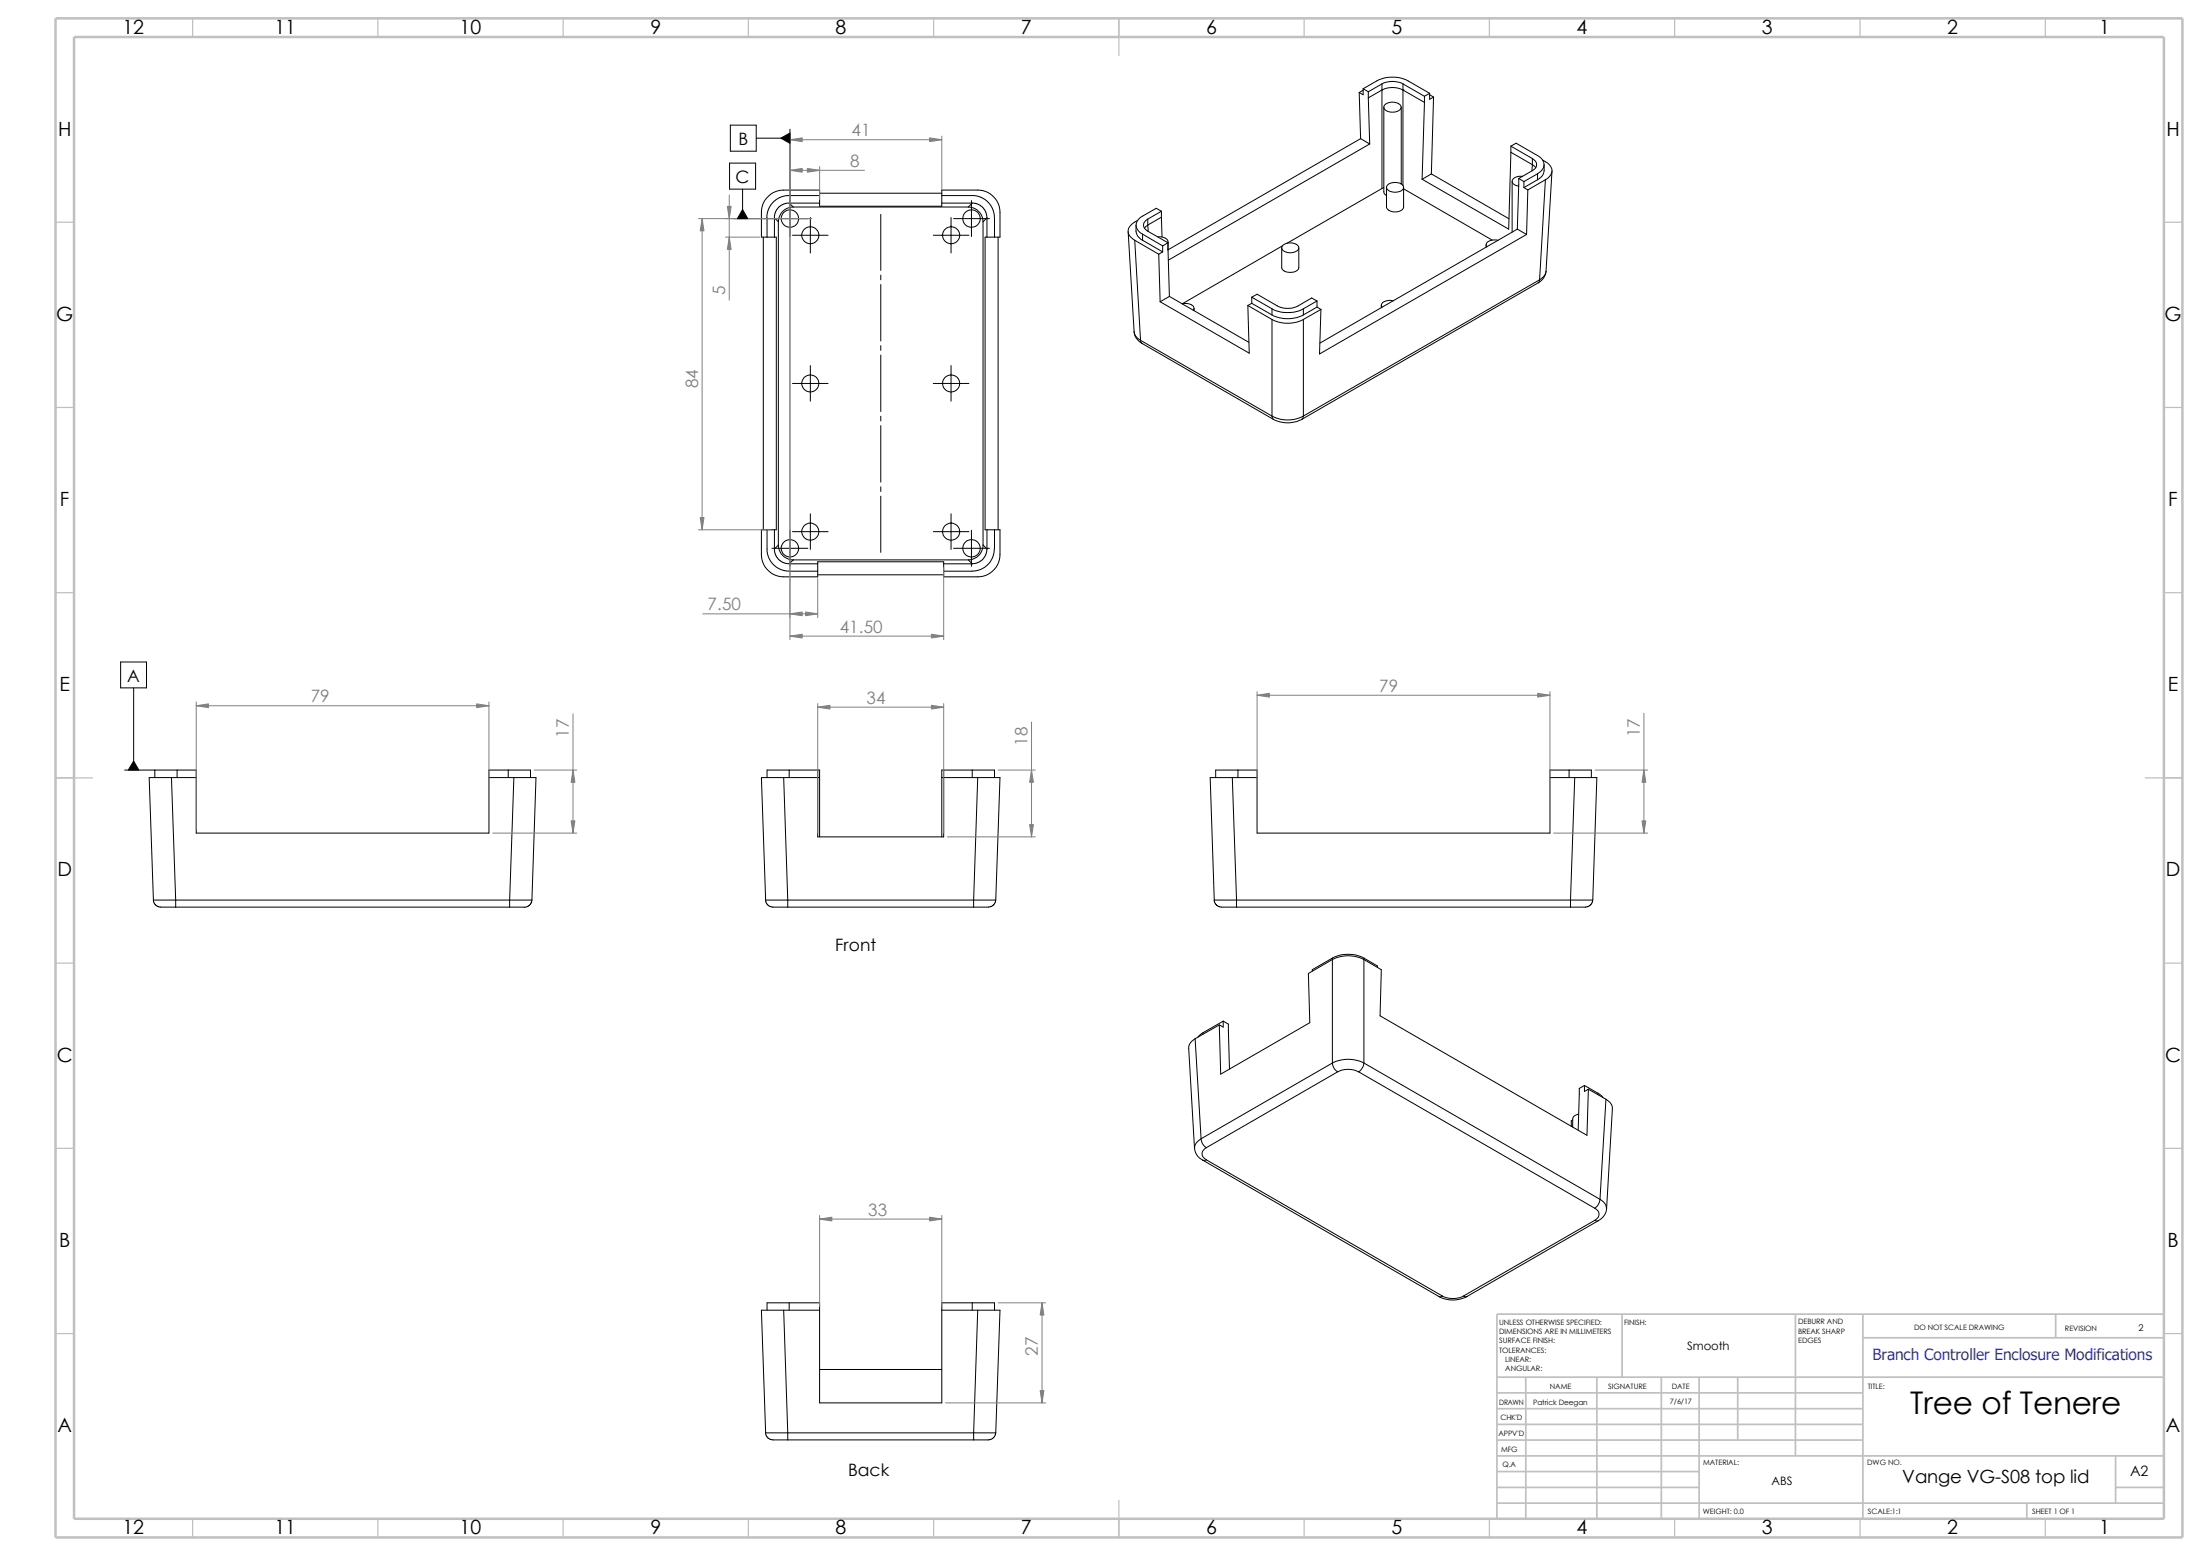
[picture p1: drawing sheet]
<svg xmlns="http://www.w3.org/2000/svg" width="594mm" height="420mm" viewBox="0 0 594 420" stroke-linecap="round" stroke-linejoin="round" font-family="sans-serif">
<g fill="none" stroke="#c0c0c0" stroke-width=".34">
<path d="M52 5v5M102 5v5M152 5v5M202 5v5M252 5v5M302 5v10M352 5v5M402 5v5M452 5v5M502 5v5M552 5v5M15 60h5"/>
<path d="M584 60h5M15 110h5M584 110h5M15 160h5M584 160h5M15 210h10M579 210h10M15 260h5M584 260h5M15 310h5M584 310h5M15 360h5"/>
<path d="M584 360h5M52 410v5M102 410v5M152 410v5M202 410v5M252 410v5M302 405v10M352 410v5M402 410v5M452 410v5M502 410v5M552 410v5"/>
</g>
<g fill="none" stroke="#c0c0c0" stroke-width=".47">
<path d="M437.8 354.7v17M484.5 354.7v38.3M502.8 354.7v55.3M554.8 354.7v6.4M584 354.7h-180v55.3M404 371.7h180M404 376h98.8M411.8 371.7v38.3M431 371.7v38.3M448.4 371.7v38.3M458.6 371.7v38.3M469 371.7v17"/>
<path d="M502.8 361.1h81.2M404 388.7h98.8M404 384.5h98.8M404 380.2h98.8M404 397.2h54.6M404 393h180M570.9 393v12.7M404 405.7h180M404 401.5h54.6M547 405.7v4.3M570.9 401.5h13.1"/>
</g>
<path d="M15 5h574v410h-574zM20 10h564v400h-564z" fill="none" stroke="#c0c0c0" stroke-width=".68" stroke-linecap="butt"/>
<g fill="none" stroke="#000" stroke-width=".27">
<path d="M197.1 33.8h7v7h-7zM204.1 37.3h9.1M213.2 34.9v28.9M366.8 25l.4 12.4M367.2 37.4l2.5 1.5M367.2 37.4l-52 30M367.9 24l3.7-2.2a9.3 9.3 0 0 1 8.4 0l5.8 3.4M367.9 24l1.4 .8M367.9 24v1.6l-1.1-.6M367.9 24.3l-1.1 .7M369.3 26.4l.4 12.5M369.3 24.8v1.6"/>
<path d="M369.7 38.9l-54.4 31.3M373 22.6a6.3 6.3 0 0 1 5.6 0M373 24.3a6.3 6.3 0 0 1 5.6 0M373 24.3l-3.7 2.1M373 24.3h.1M373 22.6v28.3M373 22.6l-3.7 2.2M373.5 28.9v22.9l.1 .5 .6 .5M373.6 28.4a3 3 0 0 1 4.5 .3 1.59 1.59 0 0 1-1.8 1.6 2.2 2.2 0 0 1-2.8-1.4zM378.2 28.9v20.8M378.6 24.3h.1M378.6 22.6v27.4"/>
<path d="M378.6 24.3l5.8 3.3M378.6 22.6l5.8 3.4M384.4 27.6l-.6 20.8M384.4 26v1.6M385.8 25.2l-1.4 .8M385.8 25.2v1.6l1.1-.6M385.8 25.6l1.1 .6M386.9 26.2l-.6 20.7M407.8 39.5l1.4-.8 5.8 3.3a2.6 2.6 0 0 1 1.7 2.5 2.6 2.6 0 0 1-1.7 2.4M407.8 39.5l5.8 3.3M407.8 39.5v1.6M196.9 44h7v7.1h-7z"/>
<path d="M198 59h20M200.4 51.1v7.9M207 53.3l1.7-1.3 2.1-.6 10.4-.1v4.4h33v-4.4h9.7a6 6 0 0 1 6 6v6.7h-4v79h4v6.7a6 6 0 0 1-6 6h-9.2v-4.1h-34v4.1h-9.2a6 6 0 0 1-6-6v-6.7h4v-79h-4v-7.4l.4-1.4zM209 58.8v5.2M209 58.8l1.1 1.1M210.1 59.9v87.2M213 54.8l-1.6 .3-1.5 1.1-.7 1.2-.2 1.4M213 54.8h8.2M213 54.8l1.1 1.1M214.1 55.9a4 4 0 0 0-4 4M214.1 55.9h47.2M218.7 58.7v9.6"/>
<path d="M221.2 52.8h-8.9l-1.4 .3-1.5 .8-1.5 1.6-.8 1.9-.1 6.6M221.2 52.2h33M237.7 57.9v15.1M254.2 52.8h8.8l1.5 .3 1.4 .8 1.5 1.6 .8 1.9 .2 6.6M254.2 54.8h8.2M256.7 58.7v9.6M257.3 59h9.7M261.3 55.9a4 4 0 0 1 4 4M262.2 54.1v9.7M262.4 54.8l1.3 .2 1.3 .8 1 1.4 .4 1.6M262.4 54.8l-1.1 1.1M265.3 59.9v87.2"/>
<path d="M266.4 58.8v5.2M266.4 58.8l-1.1 1.1M307 59.5a3.4 3.4 0 0 0-2.5 3.5l.5 .8 1.2 1.1M309.8 59.1a1.73 1.73 0 0 0-1.2 1.7 1.73 1.73 0 0 0 1.2 1.6l5.4 3.1-1.4 .9M309.8 59.1v1.7M313.4 57l-1.4-.8-3.6 2.1a2.57 2.57 0 0 0-1.8 2.5 2.57 2.57 0 0 0 1.8 2.4M313.4 57l-3.6 2.1M313.4 58.6l-3.6 2.1M313.4 57v1.6M313.4 58.6l.2 5.4M373 50.9l-25.7 14.8M373.5 50.6l-.5 .3"/>
<path d="M374.2 50.6v5.3a2.75 2.75 0 0 0 4.6 .2v-5.5M374.4 50a3 3 0 0 1 4.4 .3 1.54 1.54 0 0 1-1.9 1.6 2.34 2.34 0 0 1-2.7-1.3zM378.8 51l23.9 13.8M386.3 46.9l-2.5 1.5M386.3 46.9l20.9 12.2M407.8 41.1l5.8 3.4M407.8 41.1l-.6 20.7-23.4-13.4M408.1 48.9v13.8M409.9 48.2l-.4 13.6M409.9 48.2l1.4 .8M410.9 47.6a2.2 2.2 0 0 0-2.8 1.3l.4 .8 1.4 .6M411.3 49v1.6"/>
<path d="M411.3 50.6l1 .7M412.3 51.3l-.3 12M413.6 42.8a1.73 1.73 0 0 1 1.1 1.6 1.73 1.73 0 0 1-1.1 1.7l-3.7 2.1M413.6 44.5l.8 .7M413.6 44.5l-.2 1.6M413.6 44.5h.1M413.6 42.8v1.7M415 46.9l-3.7 2.1M415 46.9v1.6M415 48.5l-3.7 2.1M416.3 43.2a3.5 3.5 0 0 1 2.5 3.1l-.5 1.2-1.2 1M416.7 44.5a3.4 3.4 0 0 1-1.7 4"/>
<path d="M417.1 48.5l-1.6 27M417.1 48.5l-4.8 2.8M418.8 46.2l-1.6 27M206 64v79M213.9 63.5h9.6M237.7 74.3v1.2M237.7 76.8v15.2M251.9 63.5h9.6M269.4 64v79M304.5 62.5l1.6 27M306.2 64.9l1.6 27M306.2 64.9l6.5 3.7"/>
<path d="M306.6 60.7a3.5 3.5 0 0 0 1.8 4.2M308.4 63.2l5.4 3.2M308.4 63.2v1.7M308.4 64.9l5.4 3.1M309.8 60.8l-.9 .8M309.8 60.8l.1 1.6M312.4 63.9a2.2 2.2 0 0 1 2.8 1.4v.2M312.7 68.6l.4 12.8M313.8 68l-1.1 .6M313.8 66.4v1.6M315.2 65.3v2.2M315.2 67.2l.4 12.8"/>
<path d="M345.9 66.9v5.3a2.04 2.04 0 0 0 2.3 1.3l1.3-.2 1-.8v-5.6M346.1 66.4l-27 15.6M346.3 66.2a3 3 0 0 1 4.2 .4 1.54 1.54 0 0 1-1.8 1.6 2.35 2.35 0 0 1-2.8-1.3zM401.1 66.1v.6M404.3 64.9a2.5 2.5 0 0 0-3.2 1.2l.2 .5M409.5 61.8l2.5 1.5M409.5 61.8l-53.3 30.8M412 63.3l-55.9 32.2 .4-12M415.1 76.4l-63.8 36.8M415.5 75.5l-.4 .9M415.5 75.5l-63.8 36.8M417.2 73.2a4 4 0 0 1-2.1 3.2"/>
<path d="M417.2 73.2l-.4 1.2-1.3 1.1M218.7 98.7v9.6M237.7 93.3v1.3M237.7 95.8v15.3M256.7 98.7v9.6M306.1 89.5a3.9 3.9 0 0 0 2.1 3.2M306.1 89.5l.4 1.3 1.3 1.1M307.8 91.9l.4 .8M307.8 91.9l35.5 20.4M308.2 92.7l35.5 20.5M313.1 81.4l24 13.9-.3-12.8M315.6 80l-2.5 1.4"/>
<path d="M315.6 80l21.5 12.4M319 82a2.48 2.48 0 0 1 3.2 1.2l-.2 .5M322.2 83.2v.7M336.8 82.5l6.5 3.7M337.8 80.2l1.5-.8 5.4 3.2a6 6 0 0 0 5.7 0l3.6-2.2 1.4 .8M337.8 81.9l-1 .6M337.8 81.9l5.5 3.1M337.8 80.2l5.5 3.2M337.8 80.2v1.7M343.3 85a9.3 9.3 0 0 0 8.4 0M343.3 86.2a9.3 9.3 0 0 0 8.4 0M343.3 83.4a9.3 9.3 0 0 0 8.4 0"/>
<path d="M343.3 83.4v1.6M343.3 86.2v26.1M351.7 83.4v1.6M351.7 86.2v26.1M355.4 82.9l-3.7 2.1M355.4 82.9l1.1 .6M355.4 81.2l-3.7 2.2M355.4 81.2v1.7M356.5 83.5l-4.8 2.7M372.8 82.4v.7M376 81.2a2.9 2.9 0 0 0-3.2 1l.2 .7M213.9 103.5h9.6"/>
<path d="M237.7 112.4v1.2M237.7 114.9v15.2M251.9 103.5h9.6M343.3 112.3l.4 .9M343.3 112.3a9 9 0 0 0 8.4 0M343.7 113.2a8.3 8.3 0 0 0 7.6 0M351.7 112.3l-.4 .9M218.7 138.7v9.6M237.7 131.4v1.3M237.7 133.9v15.2M256.7 138.7v9.6M207 143l.1 6.6 .8 1.8 1.3 1.5 1.7 .9 1.4 .3 8.4 .1"/>
<path d="M208.3 148h9.7M209 148.2l.3 1.6 1.1 1.4 1.2 .7 1.4 .2M209 143v5.2M210.1 147.1a4 4 0 0 0 4 4M210.1 147.1l-1.1 1.1M213.2 143.1v9.8M213.9 143.5h9.6M214.1 151.1l-1.1 1.1h7.7M214.1 151.1h47.2M220.7 155.2h34M251.9 143.5h9.6M254.7 152.2h7.7"/>
<path d="M257.3 148h9.7M261.3 151.1l1.1 1.1M262.2 143.1v9.8M265.3 147.1a4 4 0 0 1-4 4M265.3 147.1l1.1 1.1M266.4 148.2l-.4 1.6-.9 1.3-1.2 .8-1.5 .3M266.4 143v5.2M268.4 148.2l-.4 2.1-.7 1.3-1.2 1.3-1.6 .9-2.1 .4h-7.7M268.4 143v5.2M32.6 178.7h6.9v7h-6.9zM36.1 185.7v22.2M33.7 207.9h19.3v17h79v-17h11.2v2"/>
<path d="M41.8 207.9v2M46.3 209.9l1.1 35M47.8 207.9v2M53 209.9h-12.7l1.1 33.1h102.2M132 209.9h12.7l-1.1 33.1M137.2 207.9v2M138.7 209.9l-1.2 35M207 209.9v-2h14.2v18M211.5 209.9l1.1 35M213 207.9v2M220.7 207.9v18h34v-18M221.2 209.9h-15.7l1.1 33.1h62.1"/>
<path d="M254.2 209.9h15.7l-1.2 33.1M262.4 207.9v2M263.9 209.9l-1.1 35M268.4 209.9v-2h-14.2v18M328.1 209.9v-2h11.2v17h79v-17h11.2v2M332.6 209.9l1.1 35M334.1 207.9v2M339.3 209.9h-12.7l1.1 33.1M418.3 209.9h12.7l-1.1 33.1h-102.2M423.5 207.9v2M425 209.9l-1.2 35M41.4 242.9l.1 .6 .5 .8 1.4 .6h98.1"/>
<path d="M143.6 243l-.3 .8-.6 .7-1.2 .4M206.6 242.9l.1 .6 .6 .8 1.3 .6h58.2l1.2-.5 .5-.7 .2-.7M359.6 258.6a9.4 9.4 0 0 1 8.5 0M359.6 258.6v28.3M359.6 258.6l-5.4 3.1v.4M368.1 258.6v28.3M368.1 258.6l3.6 2.1v.4M429.8 242.9l-.1 .6-.5 .8-.7 .4-.6 .2h-98.3l-.6-.2-.8-.5-.4-.7-.1-.5M324.7 278.8l-1.4 1.2M324.7 278.8v.3M329.1 276.6l.3 13.3 24.1-13.8-.4-13.3 6.5-3.8a9.4 9.4 0 0 1 8.5 0l4.7 2.7-.4 12.5 55.9 32.3 .4-12.5M329.1 276.6l-6.6 3.8"/>
<path d="M330.1 275.6v1.6l-1-.6M330.1 275.6l1.4 .8 .3 12.1M330.1 275.6l-5.4 3.2M322.5 280.4l-1.2 1-.5 1.2 1.6 27.4M322.5 280.4l1.6 27M359.6 286.9a9.4 9.4 0 0 1 8.5 0M359.6 286.9l.4 1.4 1 1M359.6 286.9l-35.5 20.5M361 289.3a6.2 6.2 0 0 1 5.6 0M361 289.3l-35.5 20.5M366.6 289.3l63.8 36.8M368.1 286.9l-.3 1.1-.6 .9-.6 .4"/>
<path d="M368.1 286.9l63.7 36.8M427.6 293l-1.4 .8-.3 11.3M427.6 293v1.6l1.1-.6M427.6 293l3.7 2.1M428.7 294l4.7 2.7M431.3 295.1l1.3 1.1M431.3 295.1v.4M433.4 296.7l1.2 1 .5 1.3-1.5 27.3M433.4 296.7l-1.6 27M322.4 310a3.8 3.8 0 0 0 2.2 3.1M324.1 307.4l-.5 .4a2.54 2.54 0 0 0-1.2 2.2M324.1 307.4l.5 1.4 .9 1"/>
<path d="M324.6 313.1l63.7 36.8M325.5 313.1h-.9M325.5 309.8a1.73 1.73 0 0 0-1.1 1.6 1.73 1.73 0 0 0 1.1 1.7M325.5 313.1l63.8 36.7M424.4 304l-.2 .1M424.4 302.3l-.3 .2v1.5M426 300.7l-.9 .4-.6 .7-.1 2.4M430.4 329.4l1 .1M430.4 326.1a1.73 1.73 0 0 1 1.1 1.7 1.73 1.73 0 0 1-1.1 1.6M430.4 329.4l-35.5 20.4M431.4 329.5l-35.5 20.4M431.8 323.7l1.3 1.2 .5 1.4"/>
<path d="M431.8 323.7l-.4 1.4-1 1M433.5 326.3a3.9 3.9 0 0 1-2.1 3.2M207 353.7v-2h14.2v27h33v-27h14.2v2M211.5 353.7l1.1 35M213 351.7v2M221.2 353.7h-15.7l1.1 33.1M254.2 353.7h15.7l-1.2 33.1h-62.1M262.4 351.7v2M263.9 353.7l-1.1 35M388.3 349.9a8 8 0 0 0 7.6 0M389.3 349.8l-.6 .3-.4-.2M389.3 349.8a6.2 6.2 0 0 0 5.6 0"/>
<path d="M394.9 349.8l.6 .3 .4-.2M221.2 369.7h33M268.7 386.7l-.1 .7-.4 .6-.8 .5-.7 .2h-58.2l-.6-.2-.8-.5-.4-.6-.1-.6"/>
<circle cx="213.2" cy="59" r="2.35"/>
<circle cx="262.2" cy="59" r="2.36"/>
<circle cx="218.7" cy="63.5" r="2.29"/>
<circle cx="256.7" cy="63.5" r="2.3"/>
<circle cx="218.7" cy="103.5" r="2.29"/>
<circle cx="256.7" cy="103.5" r="2.3"/>
<circle cx="213.2" cy="148" r="2.34"/>
<circle cx="218.7" cy="143.5" r="2.3"/>
<circle cx="256.7" cy="143.5" r="2.32"/>
<circle cx="262.2" cy="148" r="2.34"/>
</g>
<g fill="none" stroke="#808080" stroke-width=".27">
<path d="M213.2 37.7h41M213.2 36.7v136M254.2 36.7v14.4M188.5 59h30.5M189.5 59v84M196.8 52.7v28.3M213.2 46h20.1M221.2 45v8.8M195.8 64h9.2M188.5 143h19.5M220.7 156.2v10.5M254.7 153.2v19.5"/>
<path d="M189.7 165.7h31M213.2 171.7h41.5M53 189.5v34.4M53 190.5h79M132 189.5v34.4M154.6 192.7v32.2M220.7 189.9v35M220.7 190.9h34M254.7 189.9v35M278.4 194.9v31M339.3 186.7v37.2M339.3 187.7h79"/>
<path d="M418.3 186.7v37.2M443.7 192.5v32.4M144.1 207.9h11.6M269.4 207.9h10M430.5 207.9h14.2M133 224.9h22.7M255.7 225.9h23.7M419.3 224.9h25.4M221.2 328.1v24.6M221.2 329.1h33M254.2 328.1v24.6M269.4 351.7h12.8"/>
<path d="M281.2 351.7v27M255.2 378.7h27"/>
</g>
<g fill="#808080" stroke="#808080" stroke-width=".27">
<path d="M128.7 190l3.3 .5-3.3 .5z"/>
<path d="M53 190.5l3.3-.5v1z"/>
<path d="M154.1 221.6h1.1l-.6 3.3z"/>
<path d="M154.6 207.9l.6 3.3h-1.1z"/>
<path d="M221.2 329.1l3.3-.6v1.1z"/>
<path d="M250.9 328.5l3.3 .6-3.3 .5z"/>
<path d="M280.7 375.4h1l-.5 3.3z"/>
<path d="M281.2 351.7l.5 3.3h-1z"/>
<path d="M415 187.2l3.3 .5-3.3 .5z"/>
<path d="M339.3 187.7l3.3-.5v1z"/>
<path d="M443.1 221.6h1.1l-.5 3.3z"/>
<path d="M443.7 207.9l.5 3.3h-1.1z"/>
<path d="M189.5 59l.5 3.3h-1z"/>
<path d="M189 139.7h1l-.5 3.3z"/>
<path d="M213.2 37.7l3.3-.5v1z"/>
<path d="M250.9 37.2l3.3 .5-3.3 .5z"/>
<path d="M196.3 55.7h1l-.5 3.3z"/>
<path d="M196.8 64l.5 3.3h-1z"/>
<path d="M213.2 165.7l3.3-.5v1z"/>
<path d="M217.4 165.2l3.3 .5-3.3 .5z"/>
<path d="M213.2 46l3.3-.5v1z"/>
<path d="M217.9 45.5l3.3 .5-3.3 .5z"/>
<path d="M251.4 171.2l3.3 .5-3.3 .5z"/>
<path d="M213.2 171.7l3.3-.5v1z"/>
<path d="M251.4 190.4l3.3 .5-3.3 .5z"/>
<path d="M220.7 190.9l3.3-.5v1z"/>
<path d="M277.9 222.6h1l-.5 3.3z"/>
<path d="M278.4 207.9l.5 3.3h-1z"/>
</g>
<path d="M210.7 37.3l2.5-1.4v2.8zM200.4 56.6l1.4 2.4h-2.8zM36.1 205.4l1.4 2.5h-2.9z" fill="#000" stroke="#000" stroke-width=".27"/>
<text font-size="8.4" x="515.5" y="381.7">Tree of Tenere</text>
<g font-size="5.3">
<text x="33" y="9.1">12</text>
<text x="74" y="9.1">11</text>
<text x="124" y="9.1">10</text>
<text x="175.5" y="9.1">9</text>
<text x="225.5" y="9.1">8</text>
<text x="275.5" y="9.1">7</text>
<text x="325.5" y="9.1">6</text>
<text x="375.5" y="9.1">5</text>
<text x="425.5" y="9.1">4</text>
<text x="475.5" y="9.1">3</text>
<text x="525.5" y="9.1">2</text>
<text x="566.5" y="9.1">1</text>
<text x="15.7" y="36.6">H</text>
<text x="584.7" y="36.6">H</text>
<text x="15.2" y="86.6">G</text>
<text x="584.2" y="86.6">G</text>
<text x="16.2" y="136.6">F</text>
<text x="585.2" y="136.6">F</text>
<text x="16" y="186.6">E</text>
<text x="585.1" y="186.6">E</text>
<text x="15.5" y="236.6">D</text>
<text x="584.5" y="236.6">D</text>
<text x="15.3" y="286.6">C</text>
<text x="584.3" y="286.6">C</text>
<text x="16" y="336.6">B</text>
<text x="585" y="336.6">B</text>
<text x="15.5" y="386.5">A</text>
<text x="584.5" y="386.5">A</text>
<text x="33" y="414.1">12</text>
<text x="74" y="414.1">11</text>
<text x="124" y="414.1">10</text>
<text x="175.5" y="414.1">9</text>
<text x="225.5" y="414.1">8</text>
<text x="275.5" y="414.1">7</text>
<text x="325.5" y="414.1">6</text>
<text x="375.5" y="414.1">5</text>
<text x="425.5" y="414.1">4</text>
<text x="475.5" y="414.1">3</text>
<text x="525.5" y="414.1">2</text>
<text x="566.5" y="414.1">1</text>
</g>
<text font-size="4.9" x="513.4" y="400.3">Vange VG-S08 top lid</text>
<g font-size="4.6">
<text x="199.3" y="39.2">B</text>
<text x="198.5" y="49.4">C</text>
<text x="34.3" y="184">A</text>
<text x="225.4" y="256.7">Front</text>
<text x="228.9" y="398.4">Back</text>
</g>
<g font-size="4.6" fill="#808080">
<text x="229.8" y="36.8">41</text>
<text x="229.4" y="45">8</text>
<text x="195.7" y="79.7" transform="rotate(-90 195.7 79.7)">5</text>
<text x="188.4" y="104.8" transform="rotate(-90 188.4 104.8)">84</text>
<text x="191" y="164.8">7.50</text>
<text x="226.6" y="170.8">41.50</text>
<text x="83.9" y="189.6">79</text>
<text x="233.9" y="189.9">34</text>
<text x="372.2" y="186.7">79</text>
<text x="153.5" y="199.1" transform="rotate(-90 153.5 199.1)">17</text>
<text x="277.3" y="201.3" transform="rotate(-90 277.3 201.3)">18</text>
<text x="442.6" y="199" transform="rotate(-90 442.6 199)">17</text>
<text x="234.3" y="328.1">33</text>
<text x="280.1" y="365.9" transform="rotate(-90 280.1 365.9)">27</text>
</g>
<text font-size="4.2" fill="#00f" x="505.3" y="367">Branch Controller Enclosure Modifications</text>
<text font-size="3.9" x="574.8" y="398.5">A2</text>
<g font-size="3.1">
<text x="455.3" y="364.4">Smooth</text>
<text x="478.1" y="400.9">ABS</text>
</g>
<text font-size="2.5" x="577.1" y="359.2">2</text>
<g font-size="2">
<text x="404.6" y="357.6">UNLESS OTHERWISE SPECIFIED:</text>
<text x="438.3" y="357.6">FINISH:</text>
<text x="485.3" y="357.5">DEBURR AND</text>
<text x="516.6" y="359">DO NOT SCALE DRAWING</text>
<text x="557.3" y="359.2">REVISION</text>
<text x="404.6" y="365.1">TOLERANCES:</text>
<text x="404.6" y="360.1">DIMENSIONS ARE IN MILLIMETERS</text>
<text x="404.6" y="362.6">SURFACE FINISH:</text>
<text x="485.3" y="362.5">EDGES</text>
<text x="485.3" y="360">BREAK SHARP</text>
<text x="406.2" y="367.6">LINEAR:</text>
<text x="406.2" y="370.1">ANGULAR:</text>
<text x="418.3" y="375">NAME</text>
<text x="434" y="374.9">SIGNATURE</text>
<text x="451.2" y="374.9">DATE</text>
<text x="504.1" y="374.9">TITLE:</text>
<text x="404.6" y="379.1">DRAWN</text>
<text x="404.9" y="383.4">CHK'D</text>
<text x="413.8" y="379.1">Patrick Deegan</text>
<text x="450.6" y="379">7/6/17</text>
<text x="404.4" y="387.5">APPV'D</text>
<text x="405.1" y="391.8">MFG</text>
<text x="459.6" y="395.5">MATERIAL:</text>
<text x="503.9" y="395.5">DWG NO.</text>
<text x="405.5" y="396">Q.A</text>
<text x="459.6" y="408.6">WEIGHT: 0.0</text>
<text x="504.1" y="408.6">SCALE:1:1</text>
<text x="548.4" y="408.6">SHEET 1 OF 1</text>
</g>
</svg>
